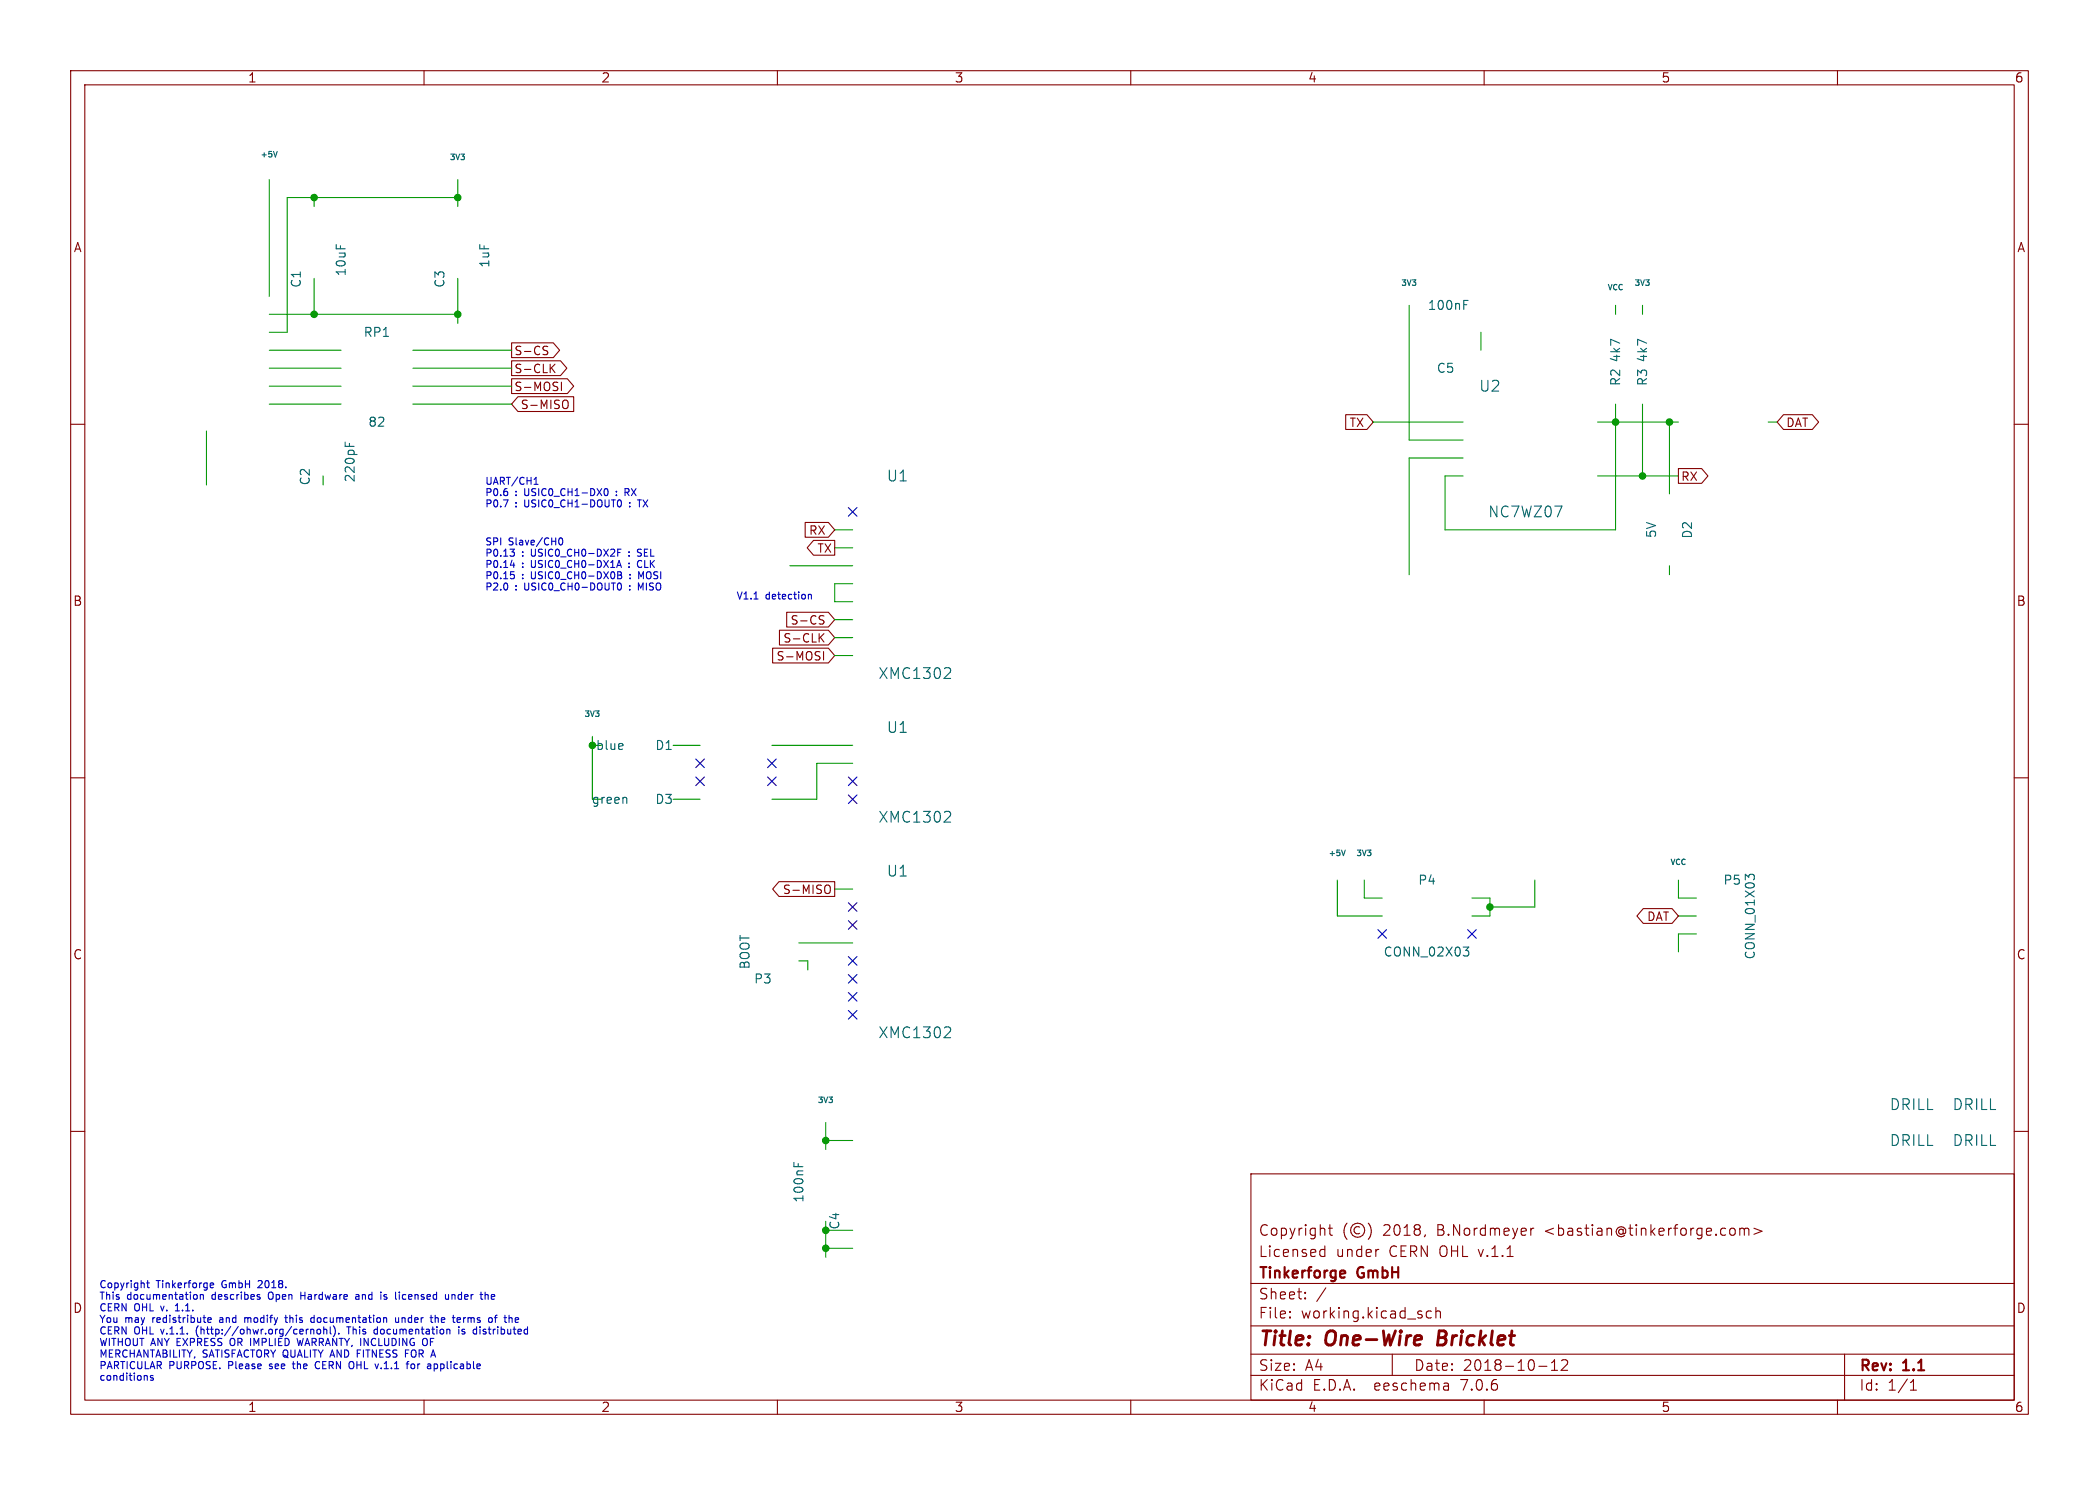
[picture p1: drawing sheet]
<svg xmlns="http://www.w3.org/2000/svg" width="297mm" height="210mm" viewBox="0 0 297 210" stroke-linecap="round" stroke-linejoin="round" font-family="sans-serif">
<g fill="none" stroke="#840000" stroke-width=".15">
<path d="M10 10h277v190h-277zM12 12h273v186h-273zM60 10v2M110 10v2M160 10v2M210 10v2M260 10v2M10 60h2M72.4 51h6.9l.9 1.1-.9 1h-6.9zM72.4 48.5h5.9l.9 1-.9 1.1h-5.9zM72.4 53.6h7.9l.9 1-.9 1.1h-7.9zM73.3 56.1h7.9v2.1h-7.9l-.9-1z"/>
<path d="M77.1 49.5l.3 .1 .1 .3-.2 .3h-.3M77.1 49h.4M78 52l.5 .7M78.5 51.5l-.7 .7M79.4 54v1.2M79.9 56.6a.4 .4 0 0 1 .5 .4v.4a.4 .4 0 0 1-.5 .4M190.4 58.6h3l.9 1.1-.9 1h-3zM252.4 58.6h4l.9 1.1-.9 1h-4l-.9-1zM285 60h2M113.9 73.9h3.3l.9 1-.9 1.1h-3.3zM115.1 76.4h3v2.1h-3l-.9-1zM237.5 66.3h3.3l.9 1-.9 1.1h-3.3z"/>
<path d="M109.3 91.7h7.9l.9 1-.9 1.1h-7.9zM110.3 89.1h6.9l.9 1.1-.9 1h-6.9zM111.3 86.6h5.9l.9 1-.9 1.1h-5.9zM116.1 90.1l.5 .7M116.1 87.6l.4 .1 .1 .3-.2 .3h-.3M116.1 87.1h.5M116.5 92.1v1.2M116.6 89.6l-.7 .7M10 110h2M285 110h2M110.2 124.7h7.9v2.1h-7.9l-.9-1.1zM117 125.2a.4 .4 0 0 1 .5 .4v.4a.4 .4 0 0 1-.5 .4"/>
<path d="M232.5 128.5h4.1l.9 1-.9 1.1h-4.1l-.9-1.1zM10 160h2M285 160h2M177 166h108v32h-108zM186.9 177.6l.1 .1 .5-.1M186.9 176.8l.1-.1 .5 .1M187.5 176.2v1.5M188 173.7h.5M188.2 173.2v1.3v.1l.3 .1M190.6 173a1.72 1.72 0 0 0 0 2.3M192.4 173.6a.52 .52 0 0 0-.8 .4 .52 .52 0 0 0 .8 .4M193.6 173a1.72 1.72 0 0 1 0 2.3"/>
<path d="M195 176.7h.1M201.7 174.6l-.2 .3M216.6 173.7v1M217 173.7l-.3 .1-.1 .2M245 173.7a.41 .41 0 0 1 .5 .3v.4a.41 .41 0 0 1-.5 .3M246.2 173.8a.37 .37 0 0 1 .6 .1M246.2 173.7v1M246.8 173.9l.2-.2 .4 .1 .1 .9M246.8 173.9v.8M248.2 173.7l1.1 .4-1.1 .5M60 198v2M110 198v2"/>
<path d="M160 198v2M177 194.5h108M177 191.5h108M177 187.5h108M177 181.5h108M182.5 186.3h.1l-.1 .1M182.5 186.3v.1M182.5 185.5v.1M182.5 185.5h.1l-.1 .1M184.7 183.6v.1M184.7 183.6h-.1l.1 .1M184.7 182.8v.1"/>
<path d="M184.7 182.8h-.1l.1 .1M187.6 182.1l-1.3 2M197 191.5v3M202.5 185.5l-.4-.1-.3 .3v.4l.2 .2 .1 .1 .4-.1M203.2 185.5a.37 .37 0 0 1 .6 .1v.8M203.2 184.9v1.5M204.9 195.7l.1 .9M205 196.5l-.2 .1M205 196h-.2M210 198v2M217.7 193.2h1.2M219.5 193.8h.9"/>
<path d="M219.5 192.7l.5-.4v1.5M221 192.4l.2-.1 .5 .1a.41 .41 0 0 1 0 .5l-.8 .9h.9M260 198v2M261 191.5v6.5M270.3 196.6h.9M270.3 195.5l.4-.4v1.5"/>
<circle cx="192.1" cy="174" r="1"/>
</g>
<path d="M201.1 189v.4l-1 .1M203.6 188.2l-.2 2h.8" fill="none" stroke="#840000" stroke-width=".4"/>
<path d="M190.1 179.7l.2 .1v.2l-.7 .2M190.3 180.6l-.2 .1" fill="none" stroke="#840000" stroke-width=".3"/>
<g fill="none" stroke="#0000c2" stroke-width=".15">
<path d="M71.2 70.7h.7l-.4 1M72.2 79.9h.6M72.6 78l.2 .2v.3l-.2 .2M72.7 79.6v.7M72.8 77.7l-.3 .3M75.6 68.5h.5M75.7 67.7l.2-.2v1M79.2 76.2l.1-.1a.53 .53 0 0 1 .3 .5 .53 .53 0 0 1-.3 .5l-.2-.4zM85.6 69.2l.1-.1a.53 .53 0 0 1 .4 .5 .53 .53 0 0 1-.4 .5l-.1-.1M87.2 70v.1M87.2 69.5v.1M87.4 80h.4"/>
<path d="M87.4 78.1h.3M87.5 70.7h.1a.53 .53 0 0 1 .3 .5 .53 .53 0 0 1-.3 .5l-.1-.1M87.9 77.7h-.5v1M88.4 69.6h.4M88.7 69.6l.3 .5M88.8 69.1h-.4v1M89 78.6v.1M89 78v.1M89 79.6v.1M89.1 71.1v.1M89.1 71.6v.1M90.2 78.6l.4 .1"/>
<path d="M90.5 70.7v1M90.5 79.3a.53 .53 0 0 0-.3 .5 .53 .53 0 0 0 .3 .5M90.6 77.7h-.2l-.2 .2 .1 .2 .3 .1M72.3 80.9h.4M72.6 81.2l.2 .2v.3l-.2 .1M87.3 80.3l.3-1 .3 1M87.4 80.9h.5v.2l-.2 .2M87.4 81.3h.3M87.5 82.5h.1a.53 .53 0 0 1 .3 .4 .53 .53 0 0 1-.3 .5h-.1M87.7 81.3l.3 .2-.1 .3h-.5M89 80.2v.1M89.1 83.3v.1"/>
<path d="M89.1 82.8v.1M89.2 81.8h.1M89.2 81.2v.1M90.7 83.2l-.4-.7v.9M90.7 81.6l-.3-.7v.9M106.7 84.7h.6M114.4 84.1v.6M114.4 84.1h.1h.3v.6M20.7 194.5l.1 .2v.5M20.7 181.4h.4M20.9 181.1v.9l.2 .1M21.7 194.6l-.3-.1-.1 .2v.1l.4 .1v.2h-.4"/>
<path d="M24.8 185.4h.6M25 184.5l-.2 .2M27.6 183.1h.2l.1 .2v.4h-.3M27.8 187.9v.7M28.3 183.2l.2-.1h.2l.1 .6M28.3 183.1v.6M29.4 186.7l.5-.1-.1-.2-.2-.1-.2 .2 .1 .5h.3M29.7 181.6l.2-.2h.2l.1 .2v.1l-.5 .1M29.7 182l.2 .1h.3M31.1 186.7v.3M32.6 189.4v.7M34.6 186.3v.7"/>
<path d="M34.9 186.3l-.3 .1M36.6 181.1l-.1 .1M36.7 183.4l.1 .2-.1 .1M36.7 183.1h.1M37.1 181.5l-.6 .6h.6M38 182.9v.7M38.1 193.5l.1 .1M38.2 192.9v.3M40.3 186.3h.4M40.4 186v.9l.3 .1M41.4 192.9h.3M41.5 192.5v.9l.2 .2"/>
<path d="M42 189.3l.3 1 .2-.7 .2 .7M42.6 182.7v1M42.6 183.2h.5M44 186.8l.2 .2h.3M44 188v.7M44 188.1l.1-.1h.3v.7M44.5 186.4l-.3-.1-.2 .2M44.5 186v1M44.8 192.6a.5 .5 0 0 0-.2 .6 .5 .5 0 0 0 .6 .3M44.9 188h.3l.2 .2v.3l-.2 .2-.3-.1-.1-.1zM45.8 188.1l.2-.1h.2v.7M45.8 187.6v1.1"/>
<path d="M46.7 187.6v.9l.2 .2M47.2 187.5a1.19 1.19 0 0 1 0 1.5M47.9 188.6v.1M49.3 187.6v1.1M49.9 192.6a.72 .72 0 0 1 0 .9M50.4 183.1h.3l.1 .6M50.5 191.4h.4M50.8 183.3l-.3 .1-.2 .1 .2 .2h.3M53 188.6l.1 .1 .3-.1M53.4 188h-.3l-.1 .1M53.4 187.6v1.1M54.3 183.7h.4"/>
<path d="M54.7 183.1h-.2l-.2 .1 .1 .2 .3 .1M56 186.3v.7h.3l.1-.1M56.4 186.3v.7M56.5 182.7v.1M56.9 186.3v.7M57 183.1l-.1 .2 .1 .4M57 186.3l-.1 .1M57.4 191.4h.3M58.2 192.9h.3l.2 .2v.3l-.2 .2-.3-.1-.1-.1zM60.3 189.3a.72 .72 0 0 1 0 .9M61.4 192.9h.3l.2 .2-.1 .4h-.4M61.6 186.4l.1-.1 .3 .1v.6"/>
<path d="M61.6 186v1M63 183.1l.1 .6h.2h.2M63.5 183.1v.6M63.5 188l.2 .1v.6M64 183.1v.6M64.3 183.1h-.2l-.1 .1M64.9 187.6v.1M64.9 188v.7M65 186.3l.2 .3-.5 .1M65.1 187h-.1M65.4 188.6h.3M65.6 186.3v.7"/>
<path d="M65.6 186.4v.1M65.7 188h-.2l-.1 .1v.2l.3 .1M67.9 187.6v.1M67.9 188v.7M68.8 183.1l.3 .1v.5M69.6 183.1v.6M70 186.3h.3M70 183.3l-.5 .1M70.3 186l-.2 .1v.9M72.9 187h.4M72.9 186.4l.3-.1 .2 .3-.5 .1"/>
</g>
<g fill="none" stroke="#009600" stroke-width=".15">
<path d="M38.1 25.4v16.5M44.4 27.9v1.3M44.4 39.4v5.1M64.8 27.9h-24.2v19.1h-2.5M64.8 25.4v3.8M64.8 39.4v6.3M38.1 52.1h10.2M38.1 49.5h10.2M38.1 44.5h26.7M38.1 54.6h10.2M38.1 57.2h10.2M58.4 52.1h14"/>
<path d="M58.4 49.5h14M58.4 54.6h14M58.4 57.2h14M194.3 59.7h12.7M199.4 43.2v19h7.6M209.5 47v2.5M226.1 59.7h11.4M228.6 57.2v17.7h-24.1v-7.6h2.5M228.6 43.2v1.3M232.4 43.2v1.3M232.4 57.2v10.1M236.2 59.7v10.2"/>
<path d="M250.2 59.7h1.3M29.2 61v7.6M45.7 67.3v1.3M118.1 77.5h2.5M118.1 74.9h2.5M207 64.8h-7.6v16.5M226.1 67.3h11.4M111.8 80h8.8M118.1 87.6h2.5M118.1 90.2h2.5M118.1 92.7h2.5M120.6 82.6h-2.5v2.5h2.5"/>
<path d="M236.2 80v1.3M83.8 104.1v8.9M95.2 113h3.9M95.2 105.4h3.9M109.2 105.4h11.4M120.6 108h-5v5h-6.4M113 133.4h7.6M113 135.9h1.3v1.3M118.1 125.7h2.5M189.2 124.5v5h6.4M193 124.5v2.5h2.6M208.3 127h2.5v2.5h-2.5"/>
<path d="M217.2 124.5v3.8h-6.4M237.5 124.5v2.5h2.5M237.5 129.5h2.5M240 132.1h-2.5v2.5M116.8 158.8v3.8M116.8 172.7v5.1M116.8 174h3.8M116.8 161.3h3.8M116.8 176.5h3.8"/>
</g>
<g fill="none" stroke="#000084" stroke-width=".15">
<path d="M120 71.8l1.3 1.2M121.3 71.8l-1.3 1.2M98.5 109.9l1.2 1.2M98.5 107.3l1.2 1.3M99.7 109.9l-1.2 1.2M99.7 107.3l-1.2 1.3M108.6 109.9l1.2 1.2M108.6 107.3l1.2 1.3M109.8 109.9l-1.2 1.2M109.8 107.3l-1.2 1.3M120 112.4l1.3 1.2M120 109.9l1.3 1.2"/>
<path d="M121.3 112.4l-1.3 1.2M121.3 109.9l-1.3 1.2M120 135.3l1.3 1.2M120 137.8l1.3 1.2M120 127.7l1.3 1.2M120 130.2l1.3 1.2M121.3 135.3l-1.3 1.2M121.3 137.8l-1.3 1.2M121.3 127.7l-1.3 1.2M121.3 130.2l-1.3 1.2M195 131.5l1.2 1.2M196.2 131.5l-1.2 1.2"/>
<path d="M207.7 131.5l1.2 1.2M208.9 131.5l-1.2 1.2M120 142.9l1.3 1.2M120 140.4l1.3 1.2M121.3 142.9l-1.3 1.2M121.3 140.4l-1.3 1.2"/>
</g>
<g fill="none" stroke="#006464" stroke-width=".15">
<path d="M39.2 21.4l-.2 .8M207.1 43.1h.4M207.1 42.5h.6M48.8 62.5v.6M49.4 62.7v.4M134.2 94.4l.2 .1a.41 .41 0 0 1 0 .6l-.8 .8h.9M88.1 105.2v.2l-.6 .2M88.6 112.8l.1 .8M134.2 114.7l.2 .1a.41 .41 0 0 1 0 .6l-.8 .9h.9M190.4 120.2l-.3 .8M207 133.9h.8l-.4 .5 .4 .1v.5l-.2 .2h-.4M248.2 124.2v-.3l-.2-.3-.4 .1-.2 .4-.4-.5v.8"/>
<path d="M134.2 145.2l.2 .1a.41 .41 0 0 1 0 .6l-.8 .8h.9M112.3 164.4v.6M112.9 164.6v.4"/>
</g>
<g fill="#009600" stroke="#009600" stroke-width=".15">
<circle cx="64.8" cy="44.5" r=".46"/>
<circle cx="44.4" cy="27.9" r=".46"/>
<circle cx="64.8" cy="27.9" r=".46"/>
<circle cx="44.4" cy="44.5" r=".46"/>
<circle cx="210.8" cy="128.3" r=".46"/>
<circle cx="116.8" cy="174" r=".46"/>
<circle cx="116.8" cy="161.3" r=".46"/>
<circle cx="83.8" cy="105.4" r=".46"/>
<circle cx="116.8" cy="176.5" r=".46"/>
<circle cx="228.6" cy="59.7" r=".46"/>
<circle cx="236.2" cy="59.7" r=".46"/>
<circle cx="232.4" cy="67.3" r=".46"/>
</g>
<g font-size="2.8" fill="#840000">
<text x="178" y="190.9">Title:</text>
<text x="187.7" y="190.9">One-Wire</text>
<text x="204.3" y="190.9">Bricklet</text>
</g>
<g font-size="2.1" fill="#006464">
<text x="209.2" y="55.6">U2</text>
<text x="125.4" y="68.3">U1</text>
<text x="210.5" y="73.4">NC7WZ07</text>
<text x="124.2" y="96.2">XMC1302</text>
<text x="125.4" y="103.9">U1</text>
<text x="124.2" y="116.6">XMC1302</text>
<text x="125.4" y="124.2">U1</text>
<text x="124.2" y="147">XMC1302</text>
<text x="267.3" y="157.2">DRILL</text>
<text x="276.2" y="157.2">DRILL</text>
<text x="267.3" y="162.3">DRILL</text>
<text x="276.2" y="162.3">DRILL</text>
</g>
<g font-size="2.1" fill="#840000">
<text x="178" y="178">Licensed</text>
<text x="178" y="175">Copyright</text>
<text x="189" y="178">under</text>
<text x="195.7" y="175">2018,</text>
<text x="196.6" y="178">CERN OHL v.1.1</text>
<text x="203.5" y="175">B.Nordmeyer</text>
<text x="218.8" y="175">&lt;bastian@tinkerforge.com&gt;</text>
<text x="178" y="184">Sheet:</text>
<text x="178" y="181.2">Tinkerforge</text>
<text x="192.2" y="181.2">GmbH</text>
<text x="178" y="186.7">File:</text>
<text x="184.1" y="186.7">working.kicad_sch</text>
<text x="178" y="196.9">KiCad</text>
<text x="178" y="194.1">Size:</text>
<text x="184.7" y="194.1">A4</text>
<text x="185.7" y="196.9">E.D.A.</text>
<text x="194.6" y="196.9">eeschema</text>
<text x="200" y="194.1">Date:</text>
<text x="207" y="196.9">7.0.6</text>
<text x="207" y="194.1">2018-10-12</text>
<text x="263" y="194.3">Rev:</text>
<text x="263" y="196.9">Id:</text>
<text x="267.1" y="196.9">1/1</text>
<text x="269.4" y="194.3">1.1</text>
</g>
<g font-size="1.8" fill="#840000">
<text x="35" y="11.9">1</text>
<text x="85" y="11.9">2</text>
<text x="135" y="11.9">3</text>
<text x="185" y="11.9">4</text>
<text x="235" y="11.9">5</text>
<text x="285" y="11.9">6</text>
<text x="10.3" y="35.9">A</text>
<text x="285.3" y="35.9">A</text>
<text x="10.3" y="85.9">B</text>
<text x="285.3" y="85.9">B</text>
<text x="10.3" y="135.9">C</text>
<text x="285.3" y="135.9">C</text>
<text x="10.3" y="185.9">D</text>
<text x="285.3" y="185.9">D</text>
<text x="35" y="199.9">1</text>
<text x="85" y="199.9">2</text>
<text x="135" y="199.9">3</text>
<text x="185" y="199.9">4</text>
<text x="235" y="199.9">5</text>
<text x="285" y="199.9">6</text>
</g>
<g font-size="1.8" fill="#006464">
<text x="42.8" y="40.8" transform="rotate(-90 42.8 40.8)">C1</text>
<text x="49.1" y="39.2" transform="rotate(-90 49.1 39.2)">10uF</text>
<text x="63.1" y="40.8" transform="rotate(-90 63.1 40.8)">C3</text>
<text x="69.4" y="37.9" transform="rotate(-90 69.4 37.9)">1uF</text>
<text x="51.4" y="47.9">RP1</text>
<text x="201.9" y="44">100nF</text>
<text x="203.2" y="52.9">C5</text>
<text x="229.5" y="51.4" transform="rotate(-90 229.5 51.4)">4k7</text>
<text x="233.3" y="51.4" transform="rotate(-90 233.3 51.4)">4k7</text>
<text x="229.5" y="54.7" transform="rotate(-90 229.5 54.7)">R2</text>
<text x="233.3" y="54.7" transform="rotate(-90 233.3 54.7)">R3</text>
<text x="52" y="60.6">82</text>
<text x="44" y="68.7" transform="rotate(-90 44 68.7)">C2</text>
<text x="50.4" y="68.3" transform="rotate(-90 50.4 68.3)">220pF</text>
<text x="234.5" y="76.2" transform="rotate(-90 234.5 76.2)">5V</text>
<text x="239.6" y="76.3" transform="rotate(-90 239.6 76.3)">D2</text>
<text x="84.2" y="106.3">blue</text>
<text x="92.6" y="106.3">D1</text>
<text x="83.6" y="113.9">green</text>
<text x="92.6" y="113.9">D3</text>
<text x="200.6" y="125.3">P4</text>
<text x="243.8" y="125.3">P5</text>
<text x="106.3" y="137.2" transform="rotate(-90 106.3 137.2)">BOOT</text>
<text x="195.7" y="135.5">CONN_02X03</text>
<text x="248.5" y="135.8" transform="rotate(-90 248.5 135.8)">CONN_01X03</text>
<text x="106.6" y="139.3">P3</text>
<text x="113.9" y="170.2" transform="rotate(-90 113.9 170.2)">100nF</text>
<text x="119" y="174" transform="rotate(-90 119 174)">C4</text>
</g>
<g font-size="1.7" fill="#840000">
<text x="72.7" y="53">S-CLK</text>
<text x="72.7" y="50.4">S-CS</text>
<text x="72.7" y="55.5">S-MOSI</text>
<text x="73.6" y="58.1">S-MISO</text>
<text x="190.9" y="60.6">TX</text>
<text x="252.7" y="60.6">DAT</text>
<text x="237.8" y="68.2">RX</text>
<text x="114.4" y="75.8">RX</text>
<text x="115.5" y="78.4">TX</text>
<text x="111.8" y="88.5">S-CS</text>
<text x="109.8" y="93.6">S-MOSI</text>
<text x="110.7" y="91.1">S-CLK</text>
<text x="110.7" y="126.6">S-MISO</text>
<text x="233" y="130.5">DAT</text>
</g>
<g font-size="1.4" fill="#0000c2">
<text x="68.6" y="68.6">UART/CH1</text>
<text x="68.6" y="70.2">P0.6</text>
<text x="68.6" y="71.8">P0.7</text>
<text x="72.9" y="70.2">:</text>
<text x="72.9" y="71.8">:</text>
<text x="74.4" y="70.2">USIC0_CH1-DX0</text>
<text x="74.4" y="71.8">USIC0_CH1-DOUT0</text>
<text x="89.1" y="70.2">RX</text>
<text x="91" y="71.8">TX</text>
<text x="68.6" y="77.2">SPI</text>
<text x="72" y="77.2">Slave/CH0</text>
<text x="68.6" y="78.8">P0.13</text>
<text x="68.6" y="80.4">P0.14</text>
<text x="68.6" y="82">P0.15</text>
<text x="68.6" y="83.6">P2.0</text>
<text x="72.9" y="83.6">:</text>
<text x="73.9" y="78.8">:</text>
<text x="73.9" y="80.4">:</text>
<text x="73.9" y="82">:</text>
<text x="74.4" y="83.6">USIC0_CH0-DOUT0</text>
<text x="75.4" y="78.8">USIC0_CH0-DX2F</text>
<text x="75.4" y="80.4">USIC0_CH0-DX1A</text>
<text x="75.4" y="82">USIC0_CH0-DX0B</text>
<text x="90.9" y="78.8">SEL</text>
<text x="90.9" y="80.4">CLK</text>
<text x="91" y="83.6">MISO</text>
<text x="91.1" y="82">MOSI</text>
<text x="104.1" y="84.8">V1.1</text>
<text x="108.4" y="84.8">detection</text>
<text x="14" y="182.2">Copyright</text>
<text x="14" y="183.9">This</text>
<text x="14" y="185.5">CERN</text>
<text x="18" y="183.9">documentation</text>
<text x="19" y="185.5">OHL</text>
<text x="22.2" y="182.2">Tinkerforge</text>
<text x="23" y="185.5">v.</text>
<text x="25.3" y="185.5">1.1.</text>
<text x="30.2" y="183.9">describes</text>
<text x="31.6" y="182.2">GmbH</text>
<text x="37" y="182.2">2018.</text>
<text x="38.4" y="183.9">Open</text>
<text x="43.2" y="183.9">Hardware</text>
<text x="51.3" y="183.9">and</text>
<text x="55.1" y="183.9">is</text>
<text x="57.4" y="183.9">licensed</text>
<text x="64.7" y="183.9">under</text>
<text x="70" y="183.9">the</text>
<text x="14" y="187.2">You</text>
<text x="14" y="188.8">CERN</text>
<text x="14" y="190.4">WITHOUT ANY EXPRESS</text>
<text x="17.7" y="187.2">may</text>
<text x="19" y="188.8">OHL</text>
<text x="21.8" y="187.2">redistribute</text>
<text x="23" y="188.8">v.1.1.</text>
<text x="28.2" y="188.8">(http://ohwr.org/cernohl).</text>
<text x="31.5" y="187.2">and</text>
<text x="33" y="190.4">OR IMPLIED</text>
<text x="35.3" y="187.2">modify</text>
<text x="41.4" y="187.2">this</text>
<text x="43.1" y="190.4">WARRANTY, INCLUDING</text>
<text x="45.2" y="187.2">documentation</text>
<text x="49.9" y="188.8">This</text>
<text x="53.9" y="188.8">documentation</text>
<text x="57.4" y="187.2">under</text>
<text x="61.3" y="190.4">OF</text>
<text x="62.7" y="187.2">the</text>
<text x="66.1" y="187.2">terms</text>
<text x="66.1" y="188.8">is</text>
<text x="68.4" y="188.8">distributed</text>
<text x="71.4" y="187.2">of</text>
<text x="14" y="192.1">MERCHANTABILITY,</text>
<text x="14" y="193.7">PARTICULAR</text>
<text x="14" y="195.3">conditions</text>
<text x="23.9" y="193.7">PURPOSE.</text>
<text x="28.7" y="192.1">SATISFACTORY QUALITY AND</text>
<text x="32.5" y="193.7">Please</text>
<text x="38.6" y="193.7">see</text>
<text x="42.2" y="193.7">the</text>
<text x="45.6" y="193.7">CERN</text>
<text x="50.6" y="193.7">OHL</text>
<text x="51.2" y="192.1">FITNESS</text>
<text x="54.6" y="193.7">v.1.1</text>
<text x="58.3" y="192.1">FOR</text>
<text x="59.3" y="193.7">for</text>
<text x="62.5" y="193.7">applicable</text>
</g>
<g font-size="1.1" fill="#006464">
<text x="36.8" y="22.5">+5V</text>
<text x="63.5" y="22.8">3V3</text>
<text x="198.2" y="40.6">3V3</text>
<text x="227.4" y="41.2">VCC</text>
<text x="231.2" y="40.6">3V3</text>
<text x="82.6" y="101.6">3V3</text>
<text x="187.9" y="121.3">+5V</text>
<text x="191.8" y="121.3">3V3</text>
<text x="236.2" y="122.5">VCC</text>
<text x="115.6" y="156.2">3V3</text>
</g>
</svg>
